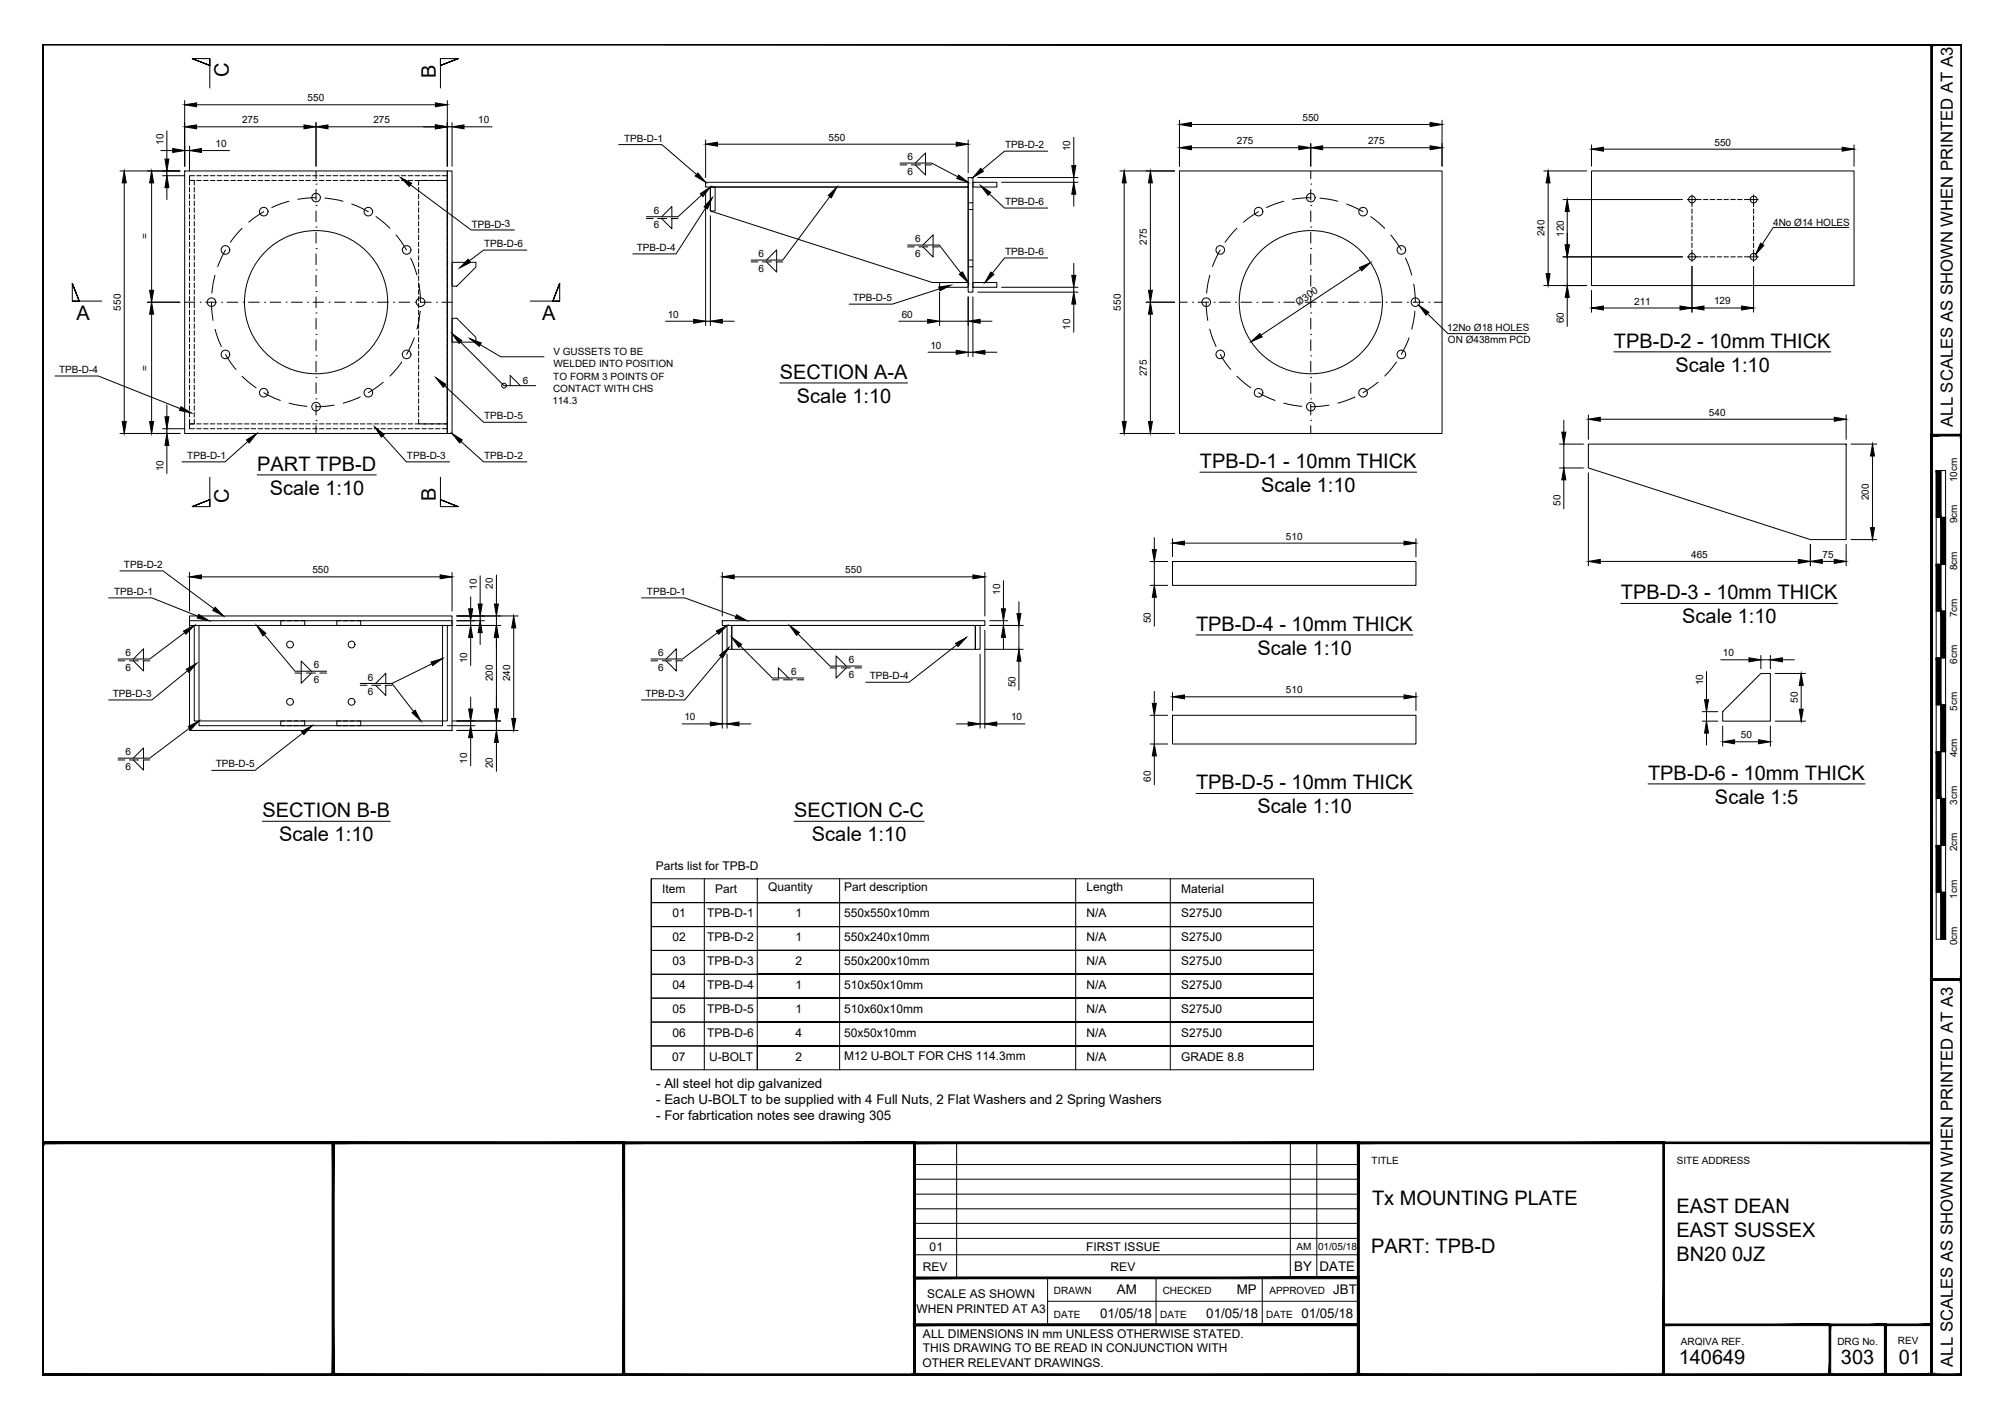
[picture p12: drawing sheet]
<svg xmlns="http://www.w3.org/2000/svg" width="420mm" height="297mm" viewBox="0 0 420 297" stroke-linecap="round" stroke-linejoin="round" font-family="sans-serif">
<!-- layer: PROPOSED OTHER USER 1 -->
<g fill="none" stroke="#000" stroke-width=".21">
<path d="M38.7 35.8h55v55h-55zM93.7 35.8h1v55h-1zM147.8 38.2h55v1h-55zM148.8 39.2h1v5h-1zM202.8 37.2h1v24h-1zM203.8 38.2h5v1h-5zM247 35.8h55v55h-55zM333.3 35.8h55v24h-55zM94.7 54.9h5v1l-4 4h-1zM196.8 59.2h6v1h-6zM203.8 59.2h5v1h-5zM94.7 66.7h1l4 4v1h-5z"/>
<path d="M332.7 93h54v20h-7.5l-46.5-15zM245.6 117.6h51v5h-51zM39.7 130h55v1h-55zM40.7 131h1v20h-1zM92.7 131h1v20h-1zM151.3 130h55v1h-55zM152.3 131h1v5h-1zM204.3 131h1v5h-1zM245.6 149.8h51v6.1h-51zM368.8 141.1h2v10h-10v-2z"/>
<circle cx="47.2" cy="52.4" r=".9"/>
<circle cx="55.2" cy="44.3" r=".9"/>
<circle cx="66.2" cy="41.4" r=".9"/>
<circle cx="77.1" cy="44.3" r=".9"/>
<circle cx="85.2" cy="52.4" r=".9"/>
<circle cx="255.6" cy="52.4" r=".9"/>
<circle cx="263.6" cy="44.3" r=".9"/>
<circle cx="274.5" cy="41.4" r=".9"/>
<circle cx="285.5" cy="44.3" r=".9"/>
<circle cx="293.5" cy="52.4" r=".9"/>
<circle cx="354.4" cy="41.8" r=".71"/>
<circle cx="354.4" cy="53.8" r=".71"/>
<circle cx="367.3" cy="41.8" r=".71"/>
<circle cx="367.3" cy="53.8" r=".71"/>
<circle cx="44.3" cy="63.3" r=".9"/>
<circle cx="47.2" cy="74.2" r=".9"/>
<circle cx="66.2" cy="63.3" r="15"/>
<circle cx="85.2" cy="74.2" r=".9"/>
<circle cx="88.1" cy="63.3" r=".9"/>
<circle cx="252.6" cy="63.3" r=".9"/>
<circle cx="255.6" cy="74.2" r=".9"/>
<circle cx="274.5" cy="63.3" r="15"/>
<circle cx="293.5" cy="74.2" r=".9"/>
<circle cx="296.5" cy="63.3" r=".9"/>
<circle cx="55.2" cy="82.3" r=".9"/>
<circle cx="66.2" cy="85.2" r=".9"/>
<circle cx="77.1" cy="82.3" r=".9"/>
<circle cx="263.6" cy="82.3" r=".9"/>
<circle cx="274.5" cy="85.2" r=".9"/>
<circle cx="285.5" cy="82.3" r=".9"/>
<circle cx="60.7" cy="135" r=".71"/>
<circle cx="73.6" cy="135" r=".71"/>
<circle cx="60.7" cy="147" r=".71"/>
<circle cx="73.6" cy="147" r=".71"/>
</g>
<!-- layer: TEXT AND DIMENSIONS -->
<g fill="none" stroke="#000" stroke-width=".21">
<path d="M43.9 12.3v1.4l-3.7-1.4 3.7 1.4-3.7-1.4h3.7v6.1M92.3 12.3v1.4l3.7-1.4-3.7 1.4 3.7-1.4h-3.7v6.1M25.1 35.8h12.6M26 38.3v50M31.8 38.3v22.5M33.7 31.5h2.5M34.1 36.8h4.6M35 27.4v5.9M35 35.8v1M35 39.3v2.5M38.7 21.1v13.7M38.7 31.5h1"/>
<path d="M39.7 30.6v5.2M41.2 26.6h22.5M41.2 21.9h50M42.2 31.5h5.9M66.2 38.6h.1M66.2 25.7v9.1M66.2 35.8v1.6M66.2 39.7v2.2M68.7 26.6h22.5M86 38.7l12.7 9.5h9M93.7 26.6h1M93.7 21.1v13.7"/>
<path d="M94.7 25.7v9.1M97.2 26.6h5.9M129.6 30.3h9l7.3 6.3M147.8 29.3v7.9M148.8 39.2h54v20h-7.5l-46.5-15zM150.3 30.2h50M188.5 34.2h6.6l5.5 2.8M188.5 34.5h1.4M190.9 34.5h1.9M191.7 34.2l2.2-2.2v2.2M191.7 34.5l2.2 2.2v-2.2M193.7 34.5h1.4"/>
<path d="M202.8 29.3v6.9M204.8 37.2h21M209.8 38.2h16M219.4 31.7h-9l-4.7 3.9M224.9 28.8v5.9M224.9 37.2v1M234.6 35.8h11.4M235.5 38.3v50M240.9 38.3v22.5M247 25.2v9.6M249.5 30.9h22.5M249.5 26.1h50"/>
<path d="M274.5 38.6h.1M274.5 30.1v4.7M274.5 35.8v1.6M274.5 39.7v2.2M277 30.9h22.5M302 25.2v9.6M323.3 35.8h9M324.3 38.3v19M333.3 30.4v4.4M335.8 31.2h50M388.3 30.4v4.4M45 57.7l-.6 3.7"/>
<path d="M47.2 52.4l-1.6 3.4M50.7 47.8l-2.5 3M55.2 44.3l-3.1 2.2M60.5 42.2l-3.6 1.3M66.2 41.4l-3.8 .4M66.2 43.1h.1M66.2 47.6h.1M66.2 52.1h.1M66.2 56.6h.1M66.2 44.2v2.2M66.2 48.7v2.2M66.2 53.2v2.2"/>
<path d="M66.2 57.7v2.2M68.1 41.5l3.7 .7M73.7 42.7l3.4 1.6M78.7 45.4l3 2.4M83 49.2l2.1 3.2M86 54.1l1.3 3.5M87.7 59.5l.4 3.8h2.2M110.3 52.4h-9l-3 2.2M135.4 45.8h1.4M137.7 45.8h1.9M138.6 45.4l2.1-2.1v2.1M138.6 45.8l2.1 2.1v-2.1"/>
<path d="M140.6 45.8h1.4M146.9 40.9l-4.9 4.5h-6.6M147.8 40.2v28M147.8 43.5l-6.2 9.7h-9.1M148.8 45.2v23M157.3 54.9h1.4M159.7 54.9h1.9M160.5 54.5l2.2-2.2v2.2M160.5 54.9l2.2 2.1v-2.1M162.5 54.9h1.4M173.8 41.2l-9.9 13.3h-6.6M190.1 51.3h6.6l4.6 5.9"/>
<path d="M190.1 51.7h1.4M192.5 51.7h1.9M193.3 51.3l2.1-2.1v2.1M193.3 51.7l2.1 2.1v-2.1M195.3 51.7h1.4M207.2 40.6l3.2 3h9M219.4 54h-9l-2.6 3.2M224.9 40.7v2.5M224.9 55.2v2.5M253.4 57.7l-.7 3.7M255.6 52.4l-1.6 3.4M259 47.8l-2.4 3"/>
<path d="M263.6 44.3l-3.1 2.2M268.9 42.2l-3.6 1.3M274.5 41.4l-3.8 .4M274.5 43.1h.1M274.5 47.6h.1M274.5 52.1h.1M274.5 56.6h.1M274.5 44.2v2.2M274.5 48.7v2.2M274.5 53.2v2.2M274.5 57.7v2.2M276.4 41.5l3.8 .7"/>
<path d="M282 42.7l3.5 1.6M285 56.4l-20.9 13.8M287.1 45.4l2.9 2.4M291.3 49.2l2.2 3.2M294.4 54.1l1.3 3.5M296.1 59.5l.3 3.8M323.3 59.8h9M327.4 41.8h25M327.4 53.8h25M328.3 44.3v7M328.3 53.8v6M353.4 41.8h2"/>
<path d="M353.4 53.8h2M354.4 40.8v2M354.4 52.8v2M354.4 55.8v9.6M366.3 41.8h2M366.3 53.8h2M367.3 40.8v2M367.3 52.8v2M367.3 55.8v9.6M387.2 47.6h-15.8l-2.3 3.6M11.5 78.8h9.1l17.1 6.8M15.1 63.1h1.5l-1.5-3.7 1.5 3.7-1.5-3.7v3.7h6.2"/>
<path d="M30.9 63.3h6.8M31.8 65.8v22.5M38.7 63.3h2.1M41.9 63.3h.1M43.1 63.3h2.2M44.3 63.3l.3 3.8M45 69l1.3 3.6M46.4 63.3h.1M47.2 74.3l2.2 3.1M47.6 63.3h2.2M50.7 78.8l1.2 1.1 1.7 1.3M50.9 63.3h.1"/>
<path d="M52.1 63.3h2.2M55.4 63.3h.1M56.6 63.3h2.2M59.9 63.3h.1M61.1 63.3h2.2M64.4 63.3h.1M65.6 63.3h2.2M66.2 61.1h.1M66.2 65.6h.1M66.2 70.1h.1M66.2 74.5h.1M66.2 79.1h.1"/>
<path d="M66.2 62.2v2.2M66.2 66.7v2.2M66.2 71.2v2.2M66.2 75.7v2.2M68.9 63.3h.1M70.1 63.3h2.2M73.4 63.3h.1M74.6 63.3h2.2M77.9 63.3h.1M79.1 63.3h2.2M82.4 63.3h.1M83.6 63.3h2.2"/>
<path d="M84.1 75.8l-.8 1.2-1.6 1.8M86.8 70.8l-1.6 3.4M86.9 63.3h.1M88 65.2l-.7 3.8M91.4 63.3h.1M92.6 63.3h2.1M96.4 71.6l9.2 9.2h6.6M100.6 72.2l4.3 2.5h9M111.1 63.1h6.1v-3.7l-1.4 3.7 1.4-3.7-1.4 3.7h1.4M139.4 67.3h5.9M147.8 67.3h1M151.3 67.3h2.5"/>
<path d="M188.2 67.3h6.1M194.4 73.8h5.9M196.8 60.5l-9.9 3.2h-9.1M196.8 67.3h6M196.8 61.2v7M202.8 62.2v12.5M202.8 73.8h1M203.8 62.2v12.5M204.8 61.2h21M205.3 67.3h2.5M206.3 73.8h2.5M209.8 60.2h16"/>
<path d="M224.9 60.2v1M224.9 63.7v5.9M240.1 63.3h5.9M240.9 65.8v22.5M247 63.3h1.7M249.8 63.3h.1M250.9 63.3h2.3M252.6 63.3l.4 3.8M253.4 69l1.3 3.6M254.3 63.3h.1M255.4 63.3h2.3M255.6 74.3l1.1 1.7 1.1 1.4"/>
<path d="M258.8 63.3h.1M259.1 78.8l2.9 2.4M259.9 63.3h2.3M263.3 63.3h.1M264.4 63.3h2.3M267.8 63.3h.1M268.9 63.3h2.3M272.3 63.3h.1M273.4 63.3h2.3M274.5 61.1h.1M274.5 65.6h.1M274.5 70.1h.1"/>
<path d="M274.5 74.5h.1M274.5 79.1h.1M274.5 62.2v2.2M274.5 66.7v2.2M274.5 71.2v2.2M274.5 75.7v2.2M276.8 63.3h.1M277.9 63.3h2.3M281.3 63.3h.1M282.4 63.3h2.3M285.8 63.3h.1M286.9 63.3h2.3"/>
<path d="M290.3 63.3h.1M291.4 63.3h2.3M292.5 75.8l-2.5 3M294.8 63.3h.1M295.1 70.8l-1.6 3.4M295.9 63.3h2.3M296.3 65.2l-.6 3.8M299 65.7l4.3 4.2h16.4M299.3 63.3h.1M300.4 63.3h1.6M328.3 62.3v6.1M333.3 60.8v4.6"/>
<path d="M335.8 64.5h16.1M338 73.7h45.5M356.9 64.5h7.9M25.1 90.8h12.6M34.1 89.8h4.6M35 84.8v2.5M35 89.8v1M35 93.3v5.9M43.9 100v6.1h-3.7l3.7-1.4-3.7 1.4 3.7-1.4v1.4M51.9 92.5l-4.8 4.3h-9M53.9 99.5h24.9M55.3 82.3l3.4 1.6"/>
<path d="M60.5 84.5l3.8 .6M66.2 83.5h.1M66.2 88.1h.1M66.2 80.2v2.2M66.2 84.7v2.2M66.2 89.2v1.6M70 84.9l-3.8 .3M75.4 83.1l-3.5 1.4M80.2 91.3l4.9 5.5h9.1M80.3 80.1l-3.1 2.2M92.3 100v6.1h3.7l-3.7-1.4 3.7 1.4-3.7-1.4v1.4M93.1 80.8l8.2 7.7h9"/>
<path d="M96.5 92.5l4.8 4.3h9M106.9 80.8v-2.1l2.1 2.1M163.3 80.2h26.8M234.6 90.8h11.4M251.3 98.9h45.4M263.6 82.3l3.5 1.6M268.9 84.5l3.8 .6M274.5 83.5h.1M274.5 88.1h.1M274.5 80.2v2.2M274.5 84.7v2.2M274.5 89.2v1.6"/>
<path d="M278.3 84.9l-3.7 .3M283.8 83.1l-3.6 1.4M288.6 80.1l-3.1 2.2M326.6 93h5.1M326.6 98h5.1M327.5 88v2.5M327.5 93v5M332.7 86.9v5.1M332.7 99v19.5M335.2 87.8h49M386.7 86.9v5.1M387.7 93h5.4"/>
<path d="M392.2 95.5v15M25.1 119.6h9l10.7 7.9M39.7 119.9v8.1M94.7 119.9v8.1M151.3 119.9v9.1M206.3 119.9v9.1M240.9 117.6h3.7M241.8 112.6v2.5M241.8 117.6v5M245.6 112.9v3.7M248.1 113.8h46M296.6 112.9v3.7"/>
<path d="M327.5 100.5v6.1M335.2 117.6h41.5M379.2 114v4.5M381.7 117.6h2.5M386.7 114v4.5M387.7 113h5.4M22.8 125.2h9l9.7 3.9M24.7 138.4h1.4M27.1 138.4h1.9M27.9 138l2.2-2.1v2.1M27.9 138.4l2.2 2.2v-2.2M30 138.4h1.4"/>
<path d="M38.7 132.5l-7.3 5.5h-6.7M39.7 129h55v24h-55zM42.2 120.8h50M55.4 132.9l6.4 7.7h6.6M90.5 139.1l-8.4 4.1h-6.6h6.6l4.5 5.8M95.7 131h9.2M95.7 130h5.8M95.7 129h12.8M98.6 125v2.5M98.6 130v1M98.6 133.5v5.9M100.6 120.6v5.9"/>
<path d="M100.6 129v1M100.6 132.5v2.5M104 120.5v6M104 129v2M104 133.5v15M107.6 131.5v19M134.4 125.2h9l10.7 4M136.3 138.4h1.4M138.7 138.4h1.9M139.5 138l2.2-2.1v2.1M139.5 138.4l2.2 2.2v-2.2M141.5 138.4h1.4"/>
<path d="M150.3 132.5l-7.4 5.5h-6.6M151.1 137.5l-7.7 9.1h-9M151.3 132v20.5M152.3 137v15.5M153.3 131h51v5h-51zM153.8 120.8h50M155.1 135.3l6.6 6.7h6.7M167.1 132.8l6.7 6.7h6.7M173.8 139.9h1.4M175.1 139.5v-2.1l2.2 2.1M175.1 139.9v2.1l2.2-2.1M176.2 139.9h1.9"/>
<path d="M179.1 139.9h1.4M200.4 135.1l-10 7.8h-9.1M205.3 137v15.5M206.3 132v20.5M206.3 136h8M207.3 131h7M207.3 130h3.8M210.2 121.6v5.9M210.2 130v1M210.2 133.5v2.5M213.4 126v2.5M213.4 131v5"/>
<path d="M213.4 138.5v6.1M240.9 122.6h3.7M241.8 125.1v6.1M250.5 133h45.4M339.5 126.4h45.4M360.4 138.2h5.9M368.8 137.3v2.8M368.8 138.2h2M370.8 137.3v2.8M373.3 138.2h2.5M24.7 159.2h1.4M27.1 159.2h1.9"/>
<path d="M27.9 158.8l2.2-2.1v2.1M27.9 159.2l2.2 2.1v-2.1M30 159.2h1.4M39.3 140.5l-7.5 6.1h-9M39.7 152.5l-8.3 6.3h-6.7M41.7 151h51v1h-51zM61.8 141h1.4M63.1 140.6v-2.1l2.1 2.1M63.1 141v2.1l2.1-2.1M63.4 153.6l-10 7.8h-9M64.1 141h1.9M67 141h1.4"/>
<path d="M75.5 143.6h1.4M77.8 143.6h1.9M78.7 143.2l2.1-2.2v2.2M78.7 143.6l2.1 2.1v-2.1M80.7 143.6h1.4M93.7 152h5.8M94.7 151h10.2M95.7 153h12.8M98.6 146v2.5M98.6 151v1M98.6 154.5v5.9M104 151v2"/>
<path d="M104 155.5v6.1M142.9 151.6h5.9M151.3 151.6h1M154.8 151.6h2.5M161.7 142.4h1.4M163 142v-2.1l2.2 2.1M164.1 142.4h1.9M166.9 142.4h1.5M200.3 151.6h2.5M205.3 151.6h1M208.8 151.6h5.9M240.9 149.8h3.7"/>
<path d="M240.9 155.9h3.7M241.8 144.8v2.5M241.8 149.8v6.1M241.8 158.3v6.1M245.6 145.1v3.7M248.1 146h46M296.6 145.1v3.7M356.5 151.1h3.3M356.5 149.1h3.3M357.4 140.7v5.9M357.4 149.1v2M357.4 153.6v2.5"/>
<path d="M360.8 152.1v4.2M363.3 155.4h5M370.8 152.1v4.2M371.8 151.1h6.4M371.8 141.1h6.4M377.3 143.6v5M55 172h26.8M166.3 172h27.3M250.5 166.2h45.4M345.2 164.2h45.4M136.4 189.1h138.7h-116.5v5h-22.2zM136.4 194.1h138.7h-116.5h116.5h-116.5v5h-22.2z"/>
<path d="M136.4 199.1h138.7h-116.5h116.5h-116.5h116.5h-116.5v5h-22.2zM136.4 184.1v40M147.5 184.1v40M158.6 184.1h-22.2v5h22.2v-5h116.5v35h-138.7v5h138.7v-5h-116.5v5M175.9 184.1v40M225.3 184.1v40M245.1 184.1v40M136.4 204.1h138.7h-116.5h116.5h-116.5h116.5h-116.5h116.5h-116.5v5h-22.2zM136.4 209.1h138.7h-116.5h116.5h-116.5h116.5h-116.5h116.5h-116.5h116.5h-116.5v5h-22.2zM136.4 214.1h138.7h-116.5h116.5h-116.5h116.5h-116.5h116.5h-116.5h116.5h-116.5h116.5h-116.5v5h-22.2z"/>
<circle cx="105.6" cy="80.8" r=".5"/>
</g>
<!-- layer: PROPOSED OTHER USER 1 - HIDDEN -->
<g fill="none" stroke="#000" stroke-width=".21">
<path d="M39.7 38.8v-1h1v1M39.7 39.3v.9M40.7 39.3v.9M40.7 36.8h-1v1h1M41.2 36.8h.9M41.2 37.8h.9M42.6 36.8h1M42.6 37.8h1M44.1 36.8h.9M44.1 37.8h.9M45.5 36.8h.9M45.5 37.8h.9"/>
<path d="M46.9 36.8h1M46.9 37.8h1M48.4 36.8h.9M48.4 37.8h.9M49.8 36.8h.9M49.8 37.8h.9M51.2 36.8h1M51.2 37.8h1M52.6 36.8h1M52.6 37.8h1M54.1 36.8h.9M54.1 37.8h.9"/>
<path d="M55.5 36.8h.9M55.5 37.8h.9M56.9 36.8h1M56.9 37.8h1M58.3 36.8h1M58.3 37.8h1M59.8 36.8h.9M59.8 37.8h.9M61.2 36.8h1M61.2 37.8h1M62.6 36.8h1M62.6 37.8h1"/>
<path d="M64.1 36.8h.9M64.1 37.8h.9M65.5 36.8h.9M65.5 37.8h.9M66.9 36.8h1M66.9 37.8h1M68.4 36.8h.9M68.4 37.8h.9M69.8 36.8h.9M69.8 37.8h.9M71.2 36.8h1M71.2 37.8h1"/>
<path d="M72.6 36.8h1M72.6 37.8h1M74.1 36.8h.9M74.1 37.8h.9M75.5 36.8h.9M75.5 37.8h.9M76.9 36.8h1M76.9 37.8h1M78.3 36.8h1M78.3 37.8h1M79.8 36.8h.9M79.8 37.8h.9"/>
<path d="M81.2 36.8h1M81.2 37.8h1M82.6 36.8h1M82.6 37.8h1M84.1 36.8h.9M84.1 37.8h.9M85.5 36.8h1M85.5 37.8h1M86.9 36.8h1M86.9 37.8h1M87.7 39.3v.9M88.4 36.8h.9"/>
<path d="M89.8 36.8h.9M91.2 36.8h1M92.6 36.8h1.1v1h-6v1M93.1 37.8h.6v1M93.7 39.3v.9M39.7 40.7v.9M39.7 42.1v1M39.7 43.5v1M39.7 45v.9M39.7 46.4v.9M39.7 47.8v1M39.7 49.3v.9"/>
<path d="M39.7 50.7v.9M39.7 52.1v1M39.7 53.6v.9M39.7 55v.9M39.7 56.4v1M39.7 57.8v1M39.7 59.3v.9M40.7 40.7v.9M40.7 42.1v1M40.7 43.5v1M40.7 45v.9M40.7 46.4v.9"/>
<path d="M40.7 47.8v1M40.7 49.3v.9M40.7 50.7v.9M40.7 52.1v1M40.7 53.6v.9M40.7 55v.9M40.7 56.4v1M40.7 57.8v1M40.7 59.3v.9M87.7 40.7v.9M87.7 42.1v1M87.7 43.5v1"/>
<path d="M87.7 45v.9M87.7 46.4v.9M87.7 47.8v1M87.7 49.3v.9M87.7 50.7v.9M87.7 52.1v1M87.7 53.6v.9M87.7 55v.9M87.7 56.4v1M87.7 57.8v1M87.7 59.3v.9M93.7 40.7v.9"/>
<path d="M93.7 42.1v1M93.7 43.5v1M93.7 45v.9M93.7 46.4v.9M93.7 47.8v1M93.7 49.3v.9M93.7 50.7v.9M93.7 52.1v1M93.7 53.6v.9M93.7 55v.9M93.7 56.4v1M93.7 57.8v1"/>
<path d="M93.7 59.3v.9M202.8 54.5h1M202.8 43.9h1M202.8 55.9h1M202.8 42.5h1M354.4 42.8v.5M354.4 43.8v.9M354.4 45.2v.9M354.4 46.6v1M354.4 48v1M354.4 49.5v.9M354.4 50.9v1"/>
<path d="M354.4 52.3v.5M355.4 53.8h.9M355.4 41.8h.9M356.8 53.8h.9M356.8 41.8h.9M358.2 53.8h1M358.2 41.8h1M359.6 53.8h1M359.6 41.8h1M361.1 53.8h.9M361.1 41.8h.9M362.5 53.8h1"/>
<path d="M362.5 41.8h1M363.9 53.8h1M363.9 41.8h1M365.4 53.8h.9M365.4 41.8h.9M367.3 42.8v.5M367.3 43.8v.9M367.3 45.2v.9M367.3 46.6v1M367.3 48v1M367.3 49.5v.9M367.3 50.9v1"/>
<path d="M367.3 52.3v.5M39.7 60.7v.9M39.7 62.1v1M39.7 63.5v1M39.7 65v.9M39.7 66.4v1M39.7 67.8v1M39.7 69.3v.9M39.7 70.7v.9M39.7 72.1v1M39.7 73.6v.9M39.7 75v.9"/>
<path d="M39.7 76.4v1M39.7 77.8v1M39.7 79.3v.9M40.7 60.7v.9M40.7 62.1v1M40.7 63.5v1M40.7 65v.9M40.7 66.4v1M40.7 67.8v1M40.7 69.3v.9M40.7 70.7v.9M40.7 72.1v1"/>
<path d="M40.7 73.6v.9M40.7 75v.9M40.7 76.4v1M40.7 77.8v1M40.7 79.3v.9M87.7 60.7v.9M87.7 62.1v1M87.7 63.5v1M87.7 65v.9M87.7 66.4v1M87.7 67.8v1M87.7 69.3v.9"/>
<path d="M87.7 70.7v.9M87.7 72.1v1M87.7 73.6v.9M87.7 75v.9M87.7 76.4v1M87.7 77.8v1M87.7 79.3v.9M93.7 60.7v.9M93.7 62.1v1M93.7 63.5v1M93.7 65v.9M93.7 66.4v1"/>
<path d="M93.7 67.8v1M93.7 69.3v.9M93.7 70.7v.9M93.7 72.1v1M93.7 73.6v.9M93.7 75v.9M93.7 76.4v1M93.7 77.8v1M93.7 79.3v.9M39.7 87.8v1h1v-1M39.7 80.7v.9M39.7 82.1v1"/>
<path d="M39.7 83.5v1M39.7 85v.9M39.7 86.4v1M40.7 80.7v.9M40.7 82.1v1M40.7 83.5v1M40.7 85v.9M40.7 86.4v1M40.7 88.8h-1v1h1M41.2 89.8h.9M41.2 88.8h.9M42.6 89.8h1"/>
<path d="M42.6 88.8h1M44.1 89.8h.9M44.1 88.8h.9M45.5 89.8h.9M45.5 88.8h.9M46.9 89.8h1M46.9 88.8h1M48.4 89.8h.9M48.4 88.8h.9M49.8 89.8h.9M49.8 88.8h.9M51.2 89.8h1"/>
<path d="M51.2 88.8h1M52.6 89.8h1M52.6 88.8h1M54.1 89.8h.9M54.1 88.8h.9M55.5 89.8h.9M55.5 88.8h.9M56.9 89.8h1M56.9 88.8h1M58.3 89.8h1M58.3 88.8h1M59.8 89.8h.9"/>
<path d="M59.8 88.8h.9M61.2 89.8h1M61.2 88.8h1M62.6 89.8h1M62.6 88.8h1M64.1 89.8h.9M64.1 88.8h.9M65.5 89.8h.9M65.5 88.8h.9M66.9 89.8h1M66.9 88.8h1M68.4 89.8h.9"/>
<path d="M68.4 88.8h.9M69.8 89.8h.9M69.8 88.8h.9M71.2 89.8h1M71.2 88.8h1M72.6 89.8h1M72.6 88.8h1M74.1 89.8h.9M74.1 88.8h.9M75.5 89.8h.9M75.5 88.8h.9M76.9 89.8h1"/>
<path d="M76.9 88.8h1M78.3 89.8h1M78.3 88.8h1M79.8 89.8h.9M79.8 88.8h.9M81.2 89.8h1M81.2 88.8h1M82.6 89.8h1M82.6 88.8h1M84.1 89.8h.9M84.1 88.8h.9M85.5 89.8h1"/>
<path d="M85.5 88.8h1M86.9 89.8h1M86.9 88.8h1M87.7 87.8v1h6M87.7 80.7v.9M87.7 82.1v1M87.7 83.5v1M87.7 85v.9M87.7 86.4v1M88.4 89.8h.9M89.8 89.8h.9M91.2 89.8h1"/>
<path d="M93.7 88.8v1h-1.1M93.7 80.7v.9M93.7 82.1v1M93.7 83.5v1M93.7 85v.9M93.7 86.4v1M93.7 87.8v1M59.7 130h-.9v1h.9M60.1 130h1M60.1 131h1M61.6 130h.9M61.6 131h.9"/>
<path d="M63 130h.8v1h-.8M71.4 130h-.8v1h.8M71.9 130h.9M71.9 131h.9M73.3 130h.9M73.3 131h.9M74.7 130h.9v1h-.9M59.7 151h-.9v1h.9M60.1 151h1M60.1 152h1M61.6 151h.9M61.6 152h.9"/>
<path d="M63 151h.8v1h-.8M71.4 151h-.8v1h.8M71.9 151h.9M71.9 152h.9M73.3 151h.9M73.3 152h.9M74.7 151h.9v1h-.9"/>
</g>
<!-- layer: TEXT AND DIMENSIONS -->
<g fill="#000" stroke="#000" stroke-width=".21">
<path d="M26 35.8l.4 2.5h-.8zM31.8 35.8l.4 2.5h-.9zM35 36.8l.4 2.5h-.8zM34.6 33.3h.8l-.4 2.5zM36.2 31.1l2.5 .4-2.5 .4zM38.7 26.6l2.5-.4v.8zM38.7 21.9l2.5-.4v.9zM39.7 31.5l2.5-.4v.8zM63.7 26.2l2.5 .4-2.5 .4zM66.2 26.6l2.5-.4v.8zM84 37.2l2.2 1.2-.5 .7zM91.2 26.2l2.5 .4-2.5 .4z"/>
<path d="M91.2 21.5l2.5 .4-2.5 .5zM94.7 26.6l2.5-.4v.8zM146.2 36.2l1.6 2-2.2-1.3zM147.8 30.2l2.5-.4v.8zM200.3 29.8l2.5 .4-2.5 .4zM200.8 36.7l2 1.5-2.4-.8zM205.4 35.3l.6 .6-2.2 1.3zM224.5 34.7h.8l-.4 2.5zM235.5 35.8l.4 2.5h-.8zM240.9 35.8l.5 2.5h-.9zM247 30.9l2.5-.4v.9zM247 26.1l2.5-.4v.8z"/>
<path d="M272 30.5l2.5 .4-2.5 .5zM274.5 30.9l2.5-.4v.9zM299.5 30.5l2.5 .4-2.5 .5zM299.5 25.7l2.5 .4-2.5 .4zM324.3 35.8l.4 2.5h-.9zM333.3 31.2l2.5-.4v.9zM385.8 30.8l2.5 .4-2.5 .5zM98.1 54.3l.5 .7-2.3 1.1zM146.7 40.6l2.1-1.4-1.6 2zM149.2 41.4l-1 2.4-.7-.5zM173.5 41l1.8-1.8-1.2 2.2zM200.9 57.5l.7-.5 1.2 2.2z"/>
<path d="M205.4 38.9l2.1 1.4-.5 .6zM207.5 57l.7 .5-1.9 1.7zM224.9 38.2l.4 2.5h-.8zM224.5 57.7h.8l-.4 2.5zM284.7 56l2.3-1-1.8 1.7zM323.8 57.3h.9l-.4 2.5zM327.8 51.3h.9l-.4 2.5zM328.3 41.8l.4 2.5h-.9zM368.8 50.9l.7 .5-1.8 1.9zM31.8 63.3l.4 2.5h-.9zM31.3 60.8h.9l-.4 2.5zM94.7 69.9l2 1.5-.6 .5z"/>
<path d="M98.4 70.9l2.4 .9-.4 .8zM145.3 66.9l2.5 .4-2.5 .4zM148.8 67.3l2.5-.4v.8zM194.3 66.9l2.5 .4-2.5 .4zM196.6 60.1l2.5-.3-2.2 1.1zM200.3 73.4l2.5 .4-2.5 .4zM202.8 67.3l2.5-.4v.8zM203.8 73.8l2.5-.4v.8zM224.9 61.2l.4 2.5h-.8zM240.9 63.3l.5 2.5h-.9zM240.5 60.8h.9l-.5 2.5zM262 71.6l1.9-1.7 .5 .7z"/>
<path d="M297.2 63.9l2.1 1.5-.6 .6zM328.3 59.8l.4 2.5h-.9zM333.3 64.5l2.5-.4v.8zM351.9 64.1l2.5 .4-2.5 .4zM354.4 64.5l2.5-.4v.8zM364.8 64.1l2.5 .4-2.5 .4zM25.6 88.3h.8l-.4 2.5zM31.3 88.3h.9l-.4 2.5zM34.6 87.3h.8l-.4 2.5zM35 90.8l.4 2.5h-.8zM37.9 85.2l2.2 1.3-2.5-.5zM51.6 92.2l2.2-1.4-1.6 2z"/>
<path d="M78.5 89.4l2 1.6-.6 .6zM91.3 79.1l2.1 1.4-.6 .6zM94.7 90.8l2.1 1.4-.5 .6zM235.1 88.3h.8l-.4 2.5zM240.5 88.3h.9l-.5 2.5zM327.1 90.5h.9l-.5 2.5zM332.7 87.8l2.5-.4v.8zM384.2 87.4l2.5 .4-2.5 .4zM392.2 93l.4 2.5h-.8zM241.3 115.1h.9l-.4 2.5zM245.6 113.8l2.5-.5v.9zM294.1 113.3l2.5 .5-2.5 .4z"/>
<path d="M327.5 98l.5 2.5h-.9zM332.7 117.6l2.5-.4v.8zM376.7 117.2l2.5 .4-2.5 .4zM379.2 117.6l2.5-.4v.8zM384.2 117.2l2.5 .4-2.5 .4zM391.8 110.5h.8l-.4 2.5zM38.4 132.2l2.3-1.2-1.8 1.9zM41.6 128.7l2.2 1.3-2.5-.5zM39.7 120.8l2.5-.4v.8zM45.1 127.2l1.7 1.8-2.2-1.1zM53.8 131l1.9 1.7-.6 .5zM90.3 138.7l2.4-.8-2.1 1.5z"/>
<path d="M92.2 120.4l2.5 .4-2.5 .4zM98.2 127.5h.8l-.4 2.5zM98.6 131l.4 2.5h-.8zM100.6 130l.4 2.5h-.9zM100.1 126.5h.9l-.4 2.5zM104 131l.4 2.5h-.8zM103.6 126.5h.8l-.4 2.5zM107.6 129l.4 2.5h-.8zM150 132.2l2.3-1.2-1.8 1.9zM150.7 137.3l2-1.7-1.3 2.2zM151.3 120.8l2.5-.4v.8zM154.3 128.8l2.2 1.2-2.5-.4z"/>
<path d="M153.3 133.5l2 1.5-.5 .6zM165.4 131l2 1.5-.6 .6zM200.1 134.8l2.3-1.2-1.7 1.8zM203.8 120.4l2.5 .4-2.5 .4zM210.2 131l.4 2.5h-.9zM209.7 127.5h.9l-.4 2.5zM213 128.5h.8l-.4 2.5zM213.4 136l.4 2.5h-.8zM241.8 122.6l.4 2.5h-.9zM366.3 137.8l2.5 .4-2.5 .4zM370.8 138.2l2.5-.4v.8zM39 140.2l2.2-1.3-1.7 1.9z"/>
<path d="M39.4 152.2l2.3-1.2-1.8 1.9zM63.1 153.2l2.3-1.2-1.7 1.9zM86.3 149.3l.7-.5 1.1 2.2zM98.2 148.5h.8l-.4 2.5zM98.6 152l.4 2.5h-.8zM103.6 148.5h.8l-.4 2.5zM104 153l.4 2.5h-.8zM107.2 150.5h.8l-.4 2.5zM148.8 151.2l2.5 .4-2.5 .5zM152.3 151.6l2.5-.4v.9zM202.8 151.2l2.5 .4-2.5 .5zM206.3 151.6l2.5-.4v.9z"/>
<path d="M241.3 147.3h.9l-.4 2.5zM241.8 155.9l.4 2.4h-.9zM245.6 146l2.5-.4v.8zM294.1 145.6l2.5 .4-2.5 .4zM357.4 151.1l.5 2.5h-.9zM357 146.6h.9l-.5 2.5zM360.8 155.4l2.5-.4v.8zM368.3 155l2.5 .4-2.5 .4zM376.9 148.6h.8l-.4 2.5zM377.3 141.1l.4 2.5h-.8z"/>
</g>
<!-- layer: 0 -->
<g fill="none" stroke="#000" stroke-width=".21">
<path d="M405.5 98.6h2v98.1h-2zM406.5 98.6v98.1M405.5 118.2h2M405.5 108.4h2M405.5 137.8h2M405.5 128h2M405.5 157.5h2M405.5 147.7h2M405.5 177.1h2M405.5 167.3h2M405.5 186.9h2M200.4 239.4v28.3"/>
<path d="M270.3 239.4v28.3M275.8 239.4v28.3M191.5 250.1h93M191.5 247h93M191.5 243.9h93M191.5 256.3h93M191.5 253.2h93M191.5 259.4h93M191.5 262.8h93M219.4 267.7v9.8M219.4 272.6h65.1M242.1 267.7v9.8"/>
<path d="M264.4 267.7v9.8"/>
</g>
<g fill="#000" stroke="#000" stroke-width=".21">
<path d="M8.9 9.3l.2 .1h401.6zM8.9 9.3h402l-.2 .1z"/>
<path d="M404.4 9.3l.3 .1zM404.4 9.3l.3 .1-.3 278.6zM404.7 9.4l-.3 278.6 .3-.1zM404.4 288l.3-.1z"/>
<path d="M404.6 9.3l.1 .1h6zM404.6 9.3h6.3l-.2 .1z"/>
<path d="M410.7 9.4v278.5l.2-278.6zM410.9 9.3v278.7l-.2-.1z"/>
<path d="M410.7 9.4v278.5l.2-278.6zM410.9 9.3v278.7l-.2-.1z"/>
<path d="M404.4 91l.3 .3 6.2-.3zM404.7 91.3l6.2-.3-.2 .3zM410.9 91l-.2 .3z"/>
<path d="M404.4 91l.3 114v-113.7zM404.4 91l.3 114-.3 .3z"/>
<path d="M405.5 98.6l1 9.8v-9.8zM405.5 98.6l1 9.8h-1z"/>
<path d="M410.9 91.1l-.2 .2 .2 113.9zM410.7 91.3l.2 113.9-.2-.2zM410.7 205l.2 .3zM404.7 205h6l.2 .3zM404.7 205l-.3 .3h6.5z"/>
<path d="M405.5 118.2l1 9.8v-9.8zM405.5 118.2l1 9.8h-1z"/>
<path d="M406.5 108.4l1 9.8v-9.8zM406.5 108.4l1 9.8h-1z"/>
<path d="M405.5 137.8l1 9.8v-9.8zM405.5 137.8l1 9.8h-1z"/>
<path d="M406.5 128l1 9.8v-9.8zM406.5 128l1 9.8h-1z"/>
<path d="M405.5 157.5l1 9.8v-9.8zM405.5 157.5l1 9.8h-1z"/>
<path d="M406.5 147.6l1 9.9v-9.9zM406.5 147.6l1 9.9h-1z"/>
<path d="M405.5 177.1l1 9.8v-9.8zM405.5 177.1l1 9.8h-1z"/>
<path d="M406.5 167.3l1 9.8v-9.8zM406.5 167.3l1 9.8h-1z"/>
<path d="M406.5 186.9l1 9.8v-9.8zM406.5 186.9l1 9.8h-1z"/>
<path d="M404.4 205l.3 .3 6.2-.3zM404.7 205.3l6.2-.3-.2 .3zM410.9 205l-.2 .3z"/>
<path d="M410.9 205.1l-.2 .2 .2 82.7zM410.7 205.3l.2 82.7-.2-.1zM410.7 287.9l.2 .1z"/>
<path d="M8.9 239.2l.2 .4zM8.9 239.2l395.5 .4h-395.3zM8.9 239.2l395.5 .4 .3-.4z"/>
<path d="M9.1 239.6h60.5l.3-.4zM8.9 239.2h61l-60.8 .4zM8.9 239.2l.2 .4z"/>
<path d="M69.9 239.6h60.6l.3-.4zM69.6 239.2h61.2l-60.9 .4zM69.6 239.2l.3 48.7v-48.3zM69.6 239.2l.3 48.7-.3 .1zM69.6 288l.3-.1z"/>
<path d="M130.8 239.6h60.5l.4-.4zM130.5 239.2h61.2l-60.9 .4zM130.5 239.2l.3 48.7v-48.3zM130.5 239.2l.3 48.7-.3 .1zM130.5 288l.3-.1z"/>
<path d="M191.7 239.6h92.6l.4-.4zM191.3 239.2h93.4l-93 .4zM191.3 239.2l.4 48.7v-48.3zM191.3 239.2l.4 48.7-.4 .1zM191.3 288l.4-.1z"/>
<path d="M284.7 239.6h63.6l.3-.4zM284.3 239.2h64.3l-63.9 .4zM284.3 239.2l.4 48.7v-48.3zM284.3 239.2l.4 48.7-.4 .1zM284.3 288l.4-.1z"/>
<path d="M404.7 239.2l-.3 .4 .3 48.4zM404.4 239.6l.3 48.4-.3-.1zM404.4 287.9l.3 .1z"/>
<path d="M191.3 277.3l.4 .4 93-.4zM191.7 277.7l93-.4-.4 .4zM284.7 277.3l-.4 .4 .4 10.3zM284.3 277.7l.4 10.3-.4-.1zM284.3 287.9l.4 .1z"/>
<path d="M191.3 277.7h93.4l-.4-.4zM191.3 277.7l.4-.4h92.6zM191.3 267.5v10.2l.4-.4zM191.3 267.5l.4 .4v9.4zM191.3 267.5l.4 .4 93-.4zM191.7 267.9l93-.4-.4 .4zM284.7 267.5l-.4 .4 .4 9.8zM284.3 267.9l.4 9.8-.4-.4z"/>
<path d="M383.1 277.3l.3 .4 11.7-.4zM383.4 277.7l11.7-.4-.4 .4zM394.7 277.7l.4 10.3v-10.7zM394.7 277.7l.4 10.3-.4-.1zM394.7 287.9l.4 .1z"/>
<path d="M348.5 277.7h34.8v-.4zM348.5 277.3h34.8l-34.8 .4z"/>
<path d="M394.7 277.3l.4 .4 9.6-.4zM395.1 277.7l9.6-.4-.3 .4zM404.7 277.3l-.3 .4 .3 10.3zM404.4 277.7l.3 10.3-.3-.1zM404.4 287.9l.3 .1z"/>
<path d="M9.1 9.4l-.2 278.6 .2-.1zM8.9 9.3l.2 .1-.2 278.6z"/>
<path d="M9.1 239.6l-.2 48.4 .2-.1zM8.9 239.4l.2 .2-.2 48.4z"/>
<path d="M9.1 287.9l60.7 .1-.2-.1zM9.1 287.9l60.7 .1h-60.9z"/>
<path d="M69.6 287.9l.3 .1zM69.9 239.2v48.8l-.3-.1zM69.9 239.2l-.3 .4v48.3z"/>
<path d="M69.9 287.9l60.7 .1-.1-.1zM69.9 287.9l60.7 .1h-60.8z"/>
<path d="M130.5 287.9l.3 .1zM130.8 239.2v48.8l-.3-.1zM130.8 239.2l-.3 .4v48.3z"/>
<path d="M130.8 287.9l60.7 .1-.2-.1zM130.8 287.9l60.7 .1h-60.9z"/>
<path d="M191.3 287.9l.4 .1zM191.7 239.2v48.8l-.4-.1zM191.3 239.6v48.3l.4-48.7z"/>
<path d="M191.7 287.9l92.8 .1-.2-.1zM191.7 287.9l92.8 .1h-93z"/>
<path d="M284.3 287.9l.4 .1zM284.7 239.2v48.8l-.4-.1zM284.7 239.2l-.4 .4v48.3z"/>
<path d="M191.5 288h93l-.2-.1zM191.5 288l.2-.1h92.6zM191.3 288l.4-.1zM191.7 277.7v10.2l-.4 .1zM191.3 277.3v10.7l.4-10.3z"/>
<path d="M284.7 287.9l63.8 .1-.2-.1zM284.7 287.9l63.8 .1h-64z"/>
<path d="M348.3 287.9l.3 .1zM348.6 239.2v48.8l-.3-.1zM348.6 239.2l-.3 .4v48.3z"/>
<path d="M383.3 288h11.6l-.2-.1zM383.4 287.9h11.3l-11.4 .1zM383.1 288l.3-.1zM383.4 277.7v10.2l-.3 .1zM383.1 277.3v10.7l.3-10.3z"/>
<path d="M8.9 288h395.7l-.2-.1zM8.9 288l.2-.1h395.3zM8.9 239.4v48.6l.2-.1zM8.9 239.4l.2 .2v48.3z"/>
<path d="M394.9 288h9.7l-.2-.1zM394.9 288l.2-.1h9.3zM394.7 288l.4-.1zM395.1 277.7v10.2l-.4 .1zM394.7 277.3v10.7l.4-10.3z"/>
<path d="M9.1 287.9l401.8 .1-.2-.1zM9.1 287.9l401.8 .1h-402z"/>
<path d="M404.7 287.9l6.2 .1-.2-.1zM404.7 287.9l6.2 .1h-6.3z"/>
<path d="M404.6 288h6.3l-.2-.1zM404.7 287.9h6l-6.1 .1zM404.4 288l.3-.1zM404.7 205.3v82.6l-.3 .1zM404.4 205v83l.3-82.7z"/>
</g>
<g font-size="4.2">
<text x="47.9" y="16.2" transform="rotate(-90 47.9 16.2)">C</text>
<text x="91.3" y="16.3" transform="rotate(-90 91.3 16.3)">B</text>
<text x="16" y="67">A</text>
<text x="113.6" y="67">A</text>
<text x="338" y="72.8">TPB-D-2 - 10mm THICK</text>
<text x="350.9" y="77.9">Scale 1:10</text>
<text x="163.3" y="79.3">SECTION A-A</text>
<text x="166.9" y="84.4">Scale 1:10</text>
<text x="53.9" y="98.6">PART TPB-D</text>
<text x="251.3" y="98">TPB-D-1 - 10mm THICK</text>
<text x="47.9" y="105.3" transform="rotate(-90 47.9 105.3)">C</text>
<text x="56.5" y="103.6">Scale 1:10</text>
<text x="91.3" y="105" transform="rotate(-90 91.3 105)">B</text>
<text x="264.2" y="103.1">Scale 1:10</text>
<text x="339.5" y="125.5">TPB-D-3 - 10mm THICK</text>
<text x="352.3" y="130.6">Scale 1:10</text>
<text x="250.5" y="132.1">TPB-D-4 - 10mm THICK</text>
<text x="263.4" y="137.2">Scale 1:10</text>
<text x="250.5" y="165.3">TPB-D-5 - 10mm THICK</text>
<text x="345.2" y="163.3">TPB-D-6 - 10mm THICK</text>
<text x="55" y="171.2">SECTION B-B</text>
<text x="166.3" y="171.2">SECTION C-C</text>
<text x="263.4" y="170.4">Scale 1:10</text>
<text x="359.2" y="168.4">Scale 1:5</text>
<text x="58.4" y="176.2">Scale 1:10</text>
<text x="170.1" y="176.2">Scale 1:10</text>
<text x="287.4" y="252.5">Tx MOUNTING PLATE</text>
<text x="351.1" y="254">EAST DEAN</text>
<text x="287.2" y="262.4">PART: TPB-D</text>
<text x="351.1" y="259.1">EAST SUSSEX</text>
<text x="351.1" y="264.1">BN20 0JZ</text>
<text x="351.6" y="285.7">140649</text>
<text x="385.6" y="285.7">303</text>
<text x="397.7" y="285.7">01</text>
</g>
<g font-size="3.5">
<text x="409" y="89.4" transform="rotate(-90 409 89.4)">ALL SCALES AS SHOWN WHEN PRINTED AT A3</text>
<text x="409" y="286.3" transform="rotate(-90 409 286.3)">ALL SCALES AS SHOWN WHEN PRINTED AT A3</text>
</g>
<g font-size="2.8">
<text x="137.4" y="228">- All steel hot dip galvanized</text>
<text x="137.4" y="231.4">- Each U-BOLT to be supplied with 4 Full Nuts, 2 Flat Washers and 2 Spring Washers</text>
<text x="137.4" y="234.7">- For fabrtication notes see drawing 305</text>
<text x="271.1" y="266.3">BY</text>
<text x="276.4" y="266.3">DATE</text>
<text x="233.9" y="271.1">AM</text>
<text x="259" y="271.1">MP</text>
<text x="279.3" y="271.1">JBT</text>
<text x="230.4" y="276">01/05/18</text>
<text x="252.7" y="276">01/05/18</text>
<text x="272.6" y="276">01/05/18</text>
</g>
<g font-size="2.5">
<text x="137.4" y="182.2">Parts list for TPB-D</text>
<text x="138.7" y="187.1">Item</text>
<text x="149.8" y="187.1">Part</text>
<text x="160.9" y="186.6">Quantity</text>
<text x="176.8" y="186.6">Part description</text>
<text x="227.6" y="186.6">Length</text>
<text x="247.4" y="187.1">Material</text>
<text x="140.9" y="192.2">01</text>
<text x="140.9" y="197.2">02</text>
<text x="148.1" y="192.2">TPB-D-1</text>
<text x="148.1" y="197.2">TPB-D-2</text>
<text x="166.6" y="192.2">1</text>
<text x="166.6" y="197.2">1</text>
<text x="176.8" y="192.2">550x550x10mm</text>
<text x="176.8" y="197.2">550x240x10mm</text>
<text x="227.6" y="192.2">N/A</text>
<text x="227.6" y="197.2">N/A</text>
<text x="247.4" y="192.2">S275J0</text>
<text x="247.4" y="197.1">S275J0</text>
<text x="140.9" y="202.2">03</text>
<text x="148.1" y="202.2">TPB-D-3</text>
<text x="166.6" y="202.2">2</text>
<text x="176.8" y="202.2">550x200x10mm</text>
<text x="227.6" y="202.2">N/A</text>
<text x="247.4" y="202.2">S275J0</text>
<text x="140.9" y="207.2">04</text>
<text x="148.1" y="207.2">TPB-D-4</text>
<text x="166.6" y="207.2">1</text>
<text x="176.8" y="207.2">510x50x10mm</text>
<text x="227.6" y="207.2">N/A</text>
<text x="247.4" y="207.2">S275J0</text>
<text x="140.9" y="212.2">05</text>
<text x="148.1" y="212.2">TPB-D-5</text>
<text x="166.6" y="212.2">1</text>
<text x="176.8" y="212.2">510x60x10mm</text>
<text x="227.6" y="212.2">N/A</text>
<text x="247.4" y="212.2">S275J0</text>
<text x="140.9" y="217.2">06</text>
<text x="148.1" y="217.2">TPB-D-6</text>
<text x="166.6" y="217.2">4</text>
<text x="176.8" y="217.2">50x50x10mm</text>
<text x="227.6" y="217.2">N/A</text>
<text x="247.4" y="217.2">S275J0</text>
<text x="140.8" y="222.2">07</text>
<text x="148.5" y="222.2">U-BOLT</text>
<text x="166.6" y="222.2">2</text>
<text x="176.8" y="222">M12 U-BOLT FOR CHS 114.3mm</text>
<text x="227.6" y="222.2">N/A</text>
<text x="247.4" y="222.2">GRADE 8.8</text>
<text x="194.7" y="262">01</text>
<text x="227.5" y="262">FIRST ISSUE</text>
<text x="193.3" y="266.2">REV</text>
<text x="232.6" y="266.2">REV</text>
<text x="192" y="275">WHEN PRINTED AT A3</text>
<text x="194.2" y="272">SCALE AS SHOWN</text>
<text x="193.3" y="280.3">ALL DIMENSIONS IN mm UNLESS OTHERWISE STATED.</text>
<text x="193.2" y="286.3">OTHER RELEVANT DRAWINGS.</text>
<text x="193.3" y="283.3">THIS DRAWING TO BE READ IN CONJUNCTION WITH</text>
</g>
<g font-size="2.1">
<text x="64.4" y="21.2">550</text>
<text x="50.7" y="25.8">275</text>
<text x="78.2" y="25.8">275</text>
<text x="100.2" y="25.8">10</text>
<text x="130.7" y="29.7">TPB-D-1</text>
<text x="173.6" y="29.5">550</text>
<text x="272.8" y="25.4">550</text>
<text x="34.2" y="30.4" transform="rotate(-90 34.2 30.4)">10</text>
<text x="45.2" y="30.8">10</text>
<text x="190.1" y="33.6">6</text>
<text x="210.5" y="31">TPB-D-2</text>
<text x="224.2" y="31.7" transform="rotate(-90 224.2 31.7)">10</text>
<text x="259" y="30.2">275</text>
<text x="286.5" y="30.2">275</text>
<text x="359.1" y="30.5">550</text>
<text x="190.1" y="36.6">6</text>
<text x="98.8" y="47.8" transform="rotate(-2 98.8 47.8)">TPB-D-3</text>
<text x="136.9" y="44.8">6</text>
<text x="136.9" y="47.9">6</text>
<text x="210.5" y="42.9">TPB-D-6</text>
<text x="371.4" y="47.3">4No Ø14 HOLES</text>
<text x="31.1" y="50.2" transform="rotate(-90 31.1 50.2)">=</text>
<text x="101.4" y="51.8">TPB-D-6</text>
<text x="133.4" y="52.5">TPB-D-4</text>
<text x="158.9" y="53.9">6</text>
<text x="191.7" y="50.7">6</text>
<text x="191.7" y="53.8">6</text>
<text x="210.5" y="53.4">TPB-D-6</text>
<text x="240.2" y="51.3" transform="rotate(-90 240.2 51.3)">275</text>
<text x="323.5" y="49.5" transform="rotate(-90 323.5 49.5)">240</text>
<text x="327.5" y="49.6" transform="rotate(-90 327.5 49.6)">120</text>
<text x="158.9" y="56.9">6</text>
<text x="25.3" y="65" transform="rotate(-90 25.3 65)">550</text>
<text x="178.7" y="63.1">TPB-D-5</text>
<text x="234.7" y="65" transform="rotate(-90 234.7 65)">550</text>
<text x="272" y="64.1" transform="rotate(-34 272 64.1)">Ø300</text>
<text x="342.3" y="63.8">211</text>
<text x="359" y="63.8">129</text>
<text x="139.9" y="66.6">10</text>
<text x="188.9" y="66.6">60</text>
<text x="224.2" y="69.1" transform="rotate(-90 224.2 69.1)">10</text>
<text x="303.1" y="69.3">12No Ø18 HOLES</text>
<text x="303.3" y="71.9">ON Ø438mm PCD</text>
<text x="327.5" y="67.7" transform="rotate(-90 327.5 67.7)">60</text>
<text x="31.1" y="77.7" transform="rotate(-90 31.1 77.7)">=</text>
<text x="115.9" y="74.4">V GUSSETS TO BE</text>
<text x="115.9" y="77">WELDED INTO POSITION</text>
<text x="194.9" y="73.1">10</text>
<text x="12.4" y="78.1">TPB-D-4</text>
<text x="109.5" y="80.4">6</text>
<text x="115.8" y="82">CONTACT WITH CHS</text>
<text x="115.9" y="79.5">TO FORM 3 POINTS OF</text>
<text x="240.2" y="78.8" transform="rotate(-90 240.2 78.8)">275</text>
<text x="101.4" y="87.8">TPB-D-5</text>
<text x="115.7" y="84.5">114.3</text>
<text x="357.9" y="87.1">540</text>
<text x="34.2" y="98.7" transform="rotate(-90 34.2 98.7)">10</text>
<text x="39.2" y="96.1">TPB-D-1</text>
<text x="85.2" y="96.1">TPB-D-3</text>
<text x="101.4" y="96.1">TPB-D-2</text>
<text x="409.9" y="101" transform="rotate(-90 409.9 101)">10cm</text>
<text x="326.8" y="106" transform="rotate(-90 326.8 106)">50</text>
<text x="391.5" y="104.8" transform="rotate(-90 391.5 104.8)">200</text>
<text x="269.3" y="113">510</text>
<text x="409.9" y="109.6" transform="rotate(-90 409.9 109.6)">9cm</text>
<text x="26" y="118.9">TPB-D-2</text>
<text x="354.2" y="116.9">465</text>
<text x="381.7" y="116.9">75</text>
<text x="409.9" y="119.5" transform="rotate(-90 409.9 119.5)">8cm</text>
<text x="23.9" y="124.6">TPB-D-1</text>
<text x="65.4" y="120.1">550</text>
<text x="99.9" y="123.5" transform="rotate(-90 99.9 123.5)">10</text>
<text x="103.2" y="123.4" transform="rotate(-90 103.2 123.4)">20</text>
<text x="135.5" y="124.6">TPB-D-1</text>
<text x="177" y="120.1">550</text>
<text x="209.5" y="124.5" transform="rotate(-90 209.5 124.5)">10</text>
<text x="241.1" y="130.6" transform="rotate(-90 241.1 130.6)">50</text>
<text x="409.9" y="129.3" transform="rotate(-90 409.9 129.3)">7cm</text>
<text x="26.3" y="137.5">6</text>
<text x="137.9" y="137.5">6</text>
<text x="360.9" y="137.5">10</text>
<text x="26.3" y="140.5">6</text>
<text x="65.7" y="140">6</text>
<text x="65.7" y="143.1">6</text>
<text x="77" y="142.6">6</text>
<text x="97.8" y="139" transform="rotate(-90 97.8 139)">10</text>
<text x="103.2" y="142.7" transform="rotate(-90 103.2 142.7)">200</text>
<text x="106.9" y="142.7" transform="rotate(-90 106.9 142.7)">240</text>
<text x="137.9" y="140.5">6</text>
<text x="165.7" y="141.4">6</text>
<text x="177.8" y="138.9">6</text>
<text x="177.8" y="142">6</text>
<text x="182.2" y="142.3">TPB-D-4</text>
<text x="212.7" y="144" transform="rotate(-90 212.7 144)">50</text>
<text x="356.7" y="143.6" transform="rotate(-90 356.7 143.6)">10</text>
<text x="409.9" y="139.1" transform="rotate(-90 409.9 139.1)">6cm</text>
<text x="23.6" y="146">TPB-D-3</text>
<text x="77" y="145.6">6</text>
<text x="135.2" y="146">TPB-D-3</text>
<text x="269.3" y="145.2">510</text>
<text x="376.5" y="147.2" transform="rotate(-90 376.5 147.2)">50</text>
<text x="409.9" y="148.9" transform="rotate(-90 409.9 148.9)">5cm</text>
<text x="143.3" y="150.9">10</text>
<text x="211.8" y="150.9">10</text>
<text x="364.6" y="154.7">50</text>
<text x="26.3" y="158.2">6</text>
<text x="26.3" y="161.3">6</text>
<text x="45.2" y="160.7">TPB-D-5</text>
<text x="97.8" y="160" transform="rotate(-90 97.8 160)">10</text>
<text x="103.2" y="161" transform="rotate(-90 103.2 161)">20</text>
<text x="409.9" y="158.6" transform="rotate(-90 409.9 158.6)">4cm</text>
<text x="241.1" y="163.8" transform="rotate(-90 241.1 163.8)">60</text>
<text x="409.9" y="168.6" transform="rotate(-90 409.9 168.6)">3cm</text>
<text x="409.9" y="178.3" transform="rotate(-90 409.9 178.3)">2cm</text>
<text x="409.9" y="188.3" transform="rotate(-90 409.9 188.3)">1cm</text>
<text x="409.9" y="198" transform="rotate(-90 409.9 198)">0cm</text>
<text x="287.3" y="243.9">TITLE</text>
<text x="351.2" y="243.9">SITE ADDRESS</text>
<text x="271.5" y="261.9">AM</text>
<text x="276.1" y="261.9">01/05/18</text>
<text x="220.8" y="271.1">DRAWN</text>
<text x="243.5" y="271.1">CHECKED</text>
<text x="265.9" y="271.1">APPROVED</text>
<text x="220.8" y="276">DATE</text>
<text x="243" y="276">DATE</text>
<text x="265.2" y="276">DATE</text>
<text x="352.1" y="281.6">ARQIVA REF.</text>
<text x="384.8" y="281.6">DRG No.</text>
<text x="397.5" y="281.6">REV</text>
</g>
</svg>
